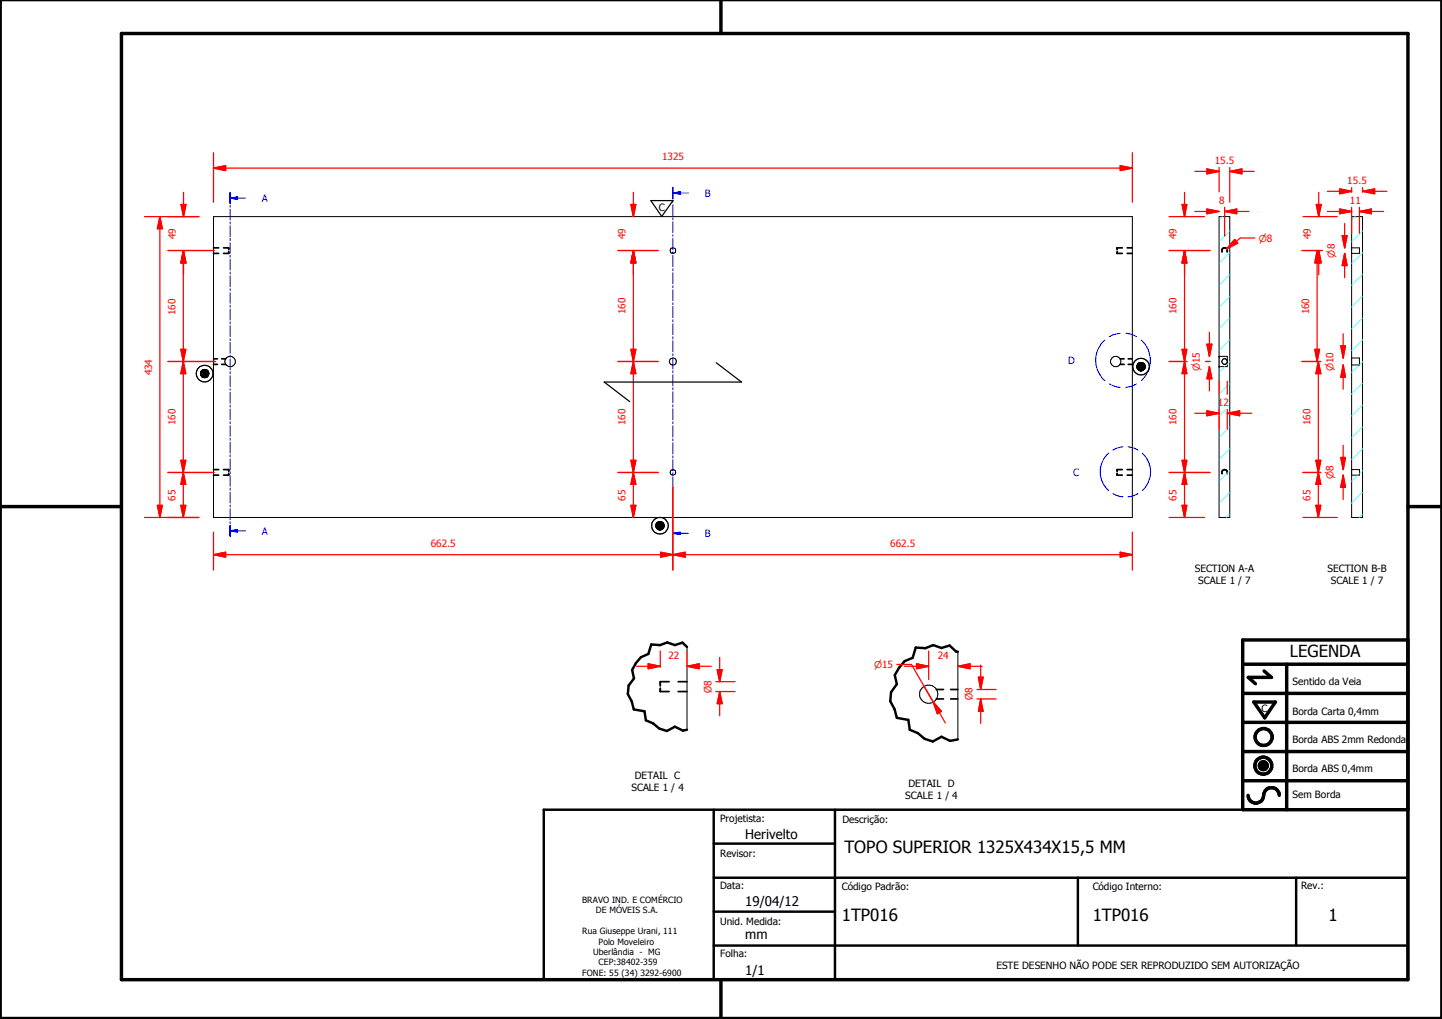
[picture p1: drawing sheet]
<svg xmlns="http://www.w3.org/2000/svg" width="297mm" height="210mm" viewBox="0 0 297 210" stroke-linecap="round" stroke-linejoin="round" font-family="sans-serif">
<g fill="none" stroke="#000" stroke-width=".35">
<path d="M44 51.1h1M44 52.2h1M46.1 51.1h1v.3M47.1 51.8v.4h-1M230.1 51.8v.4h1.1M231.2 51.1h-1.1v.3M232.2 51.1h1.1M232.2 52.2h1.1M251.8 51.9l-.1-.3 .1-.3a.6 .6 0 0 1 1 .1v.5M44 73.9h.8M44 75.1h.8M45.7 73.9h.8"/>
<path d="M45.7 75.1h.8M230.7 73.9h.9M230.7 75.1h.9M232.4 73.9h.9M232.4 75.1h.9M44 96.7h1M44 97.9h1M46.1 96.7h1v.4M47.1 97.5v.4h-1M230.1 97.5v.4h1.1M231.2 96.7h-1.1v.4M232.2 96.7h1.1"/>
<path d="M232.2 97.9h1.1M251.8 97.6a.58 .58 0 0 1 .2-.8 .58 .58 0 0 1 .8 .3v.5M136 141.8v.7h1.8M137.8 140.4h-1.8v.7M139.7 140.4h1.8M139.7 142.5h1.8M192.9 142h1.4M192.9 144h1.4M195.8 142h1.5M195.8 144h1.5"/>
</g>
<g fill="none" stroke="#000" stroke-width=".21">
<path d="M44 44.6h189.3v62h-189.3zM251.1 44.6h2.2v62h-2.2zM278.4 44.6h2.3v62h-2.3zM278.4 51.1h1.6v1.1h-1.6M41.3 76.8h1.7v.2zM41.3 76.8l1.7 .2h-1.7zM41.3 77h1.7zM41.3 77h1.7v.1zM41.3 77l1.7 .1h-1.7zM41.3 77.1l1.7 .1zM41.3 76.8h1.7zM41.4 77.2h1.6z"/>
<path d="M41.4 77.2l1.5 .1zM41.4 77.3h1.5v.1zM41.4 77.3l1.5 .1h-1.5zM41.4 76.7l1.6 .1zM41.4 76.6l1.6 .1h-1.6zM41.4 76.6h1.5l.1 .1zM41.4 77.4h1.5zM41.4 77.4h1.4zM41.4 76.5l1.5 .1h-1.5zM41.4 76.5l1.5 .1zM41.4 76.5h1.5zM41.5 77.4h1.3z"/>
<path d="M41.5 77.4l1.3 .1zM41.5 76.5h1.4zM41.5 77.5h1.3zM41.5 77.5l1.2 .1zM41.5 76.4l1.3 .1zM41.6 77.6h1.1zM41.6 77.6h1zM41.6 76.3l1.2 .1zM41.6 76.3h1.1zM41.7 77.6h.9zM41.7 77.6l.9 .1zM41.7 76.3h1z"/>
<path d="M41.7 77.7h.9zM41.7 77.7h.8zM41.7 76.2l.9 .1h-.9zM41.7 76.2l.9 .1zM41.7 76.2h.9zM41.8 77.7h.7zM41.8 77.7l.6 .1zM41.8 76.2h.8zM41.9 77.8h.5zM41.9 77.8h.4zM41.9 76.2h.6zM41.9 76.2h.5z"/>
<path d="M42 77.8h.3zM42 77.8h.2zM42 76.1l.4 .1zM42 76.1h.3zM42.1 77.8h.1zM42.1 76.1h.2zM42.1 76.1h.1zM234.2 75.5l1.7 .1zM234.2 75.4l1.7 .1zM234.2 75.6l1.7 .1zM234.2 75.7h1.7zM234.2 75.7l1.6 .1z"/>
<path d="M234.2 75.8h1.6v.1zM234.2 75.8l1.6 .1h-1.5zM234.2 75.4h1.7zM234.2 75.3l1.7 .1zM234.3 75.9h1.5zM234.3 75.2l1.5 .1zM234.3 75.9l1.5 .1zM234.3 75.1l1.5 .1zM234.4 76h1.4zM234.4 76l1.3 .1zM234.4 75l1.4 .1zM234.4 76.1h1.3z"/>
<path d="M234.4 76.1l1.2 .1zM234.4 75h1.4zM234.5 76.2h1.1zM234.5 76.2h1zM234.5 74.9l1.2 .1h-1.3zM234.5 74.9l1.2 .1zM234.5 74.9h1.1zM234.5 76.2l1 .1zM234.5 74.8l1.1 .1zM234.5 74.8h1zM234.6 76.3h.9zM234.6 76.3h.8z"/>
<path d="M234.6 74.8h.9zM234.7 76.3h.7zM234.7 76.3h.6zM234.7 74.8h.8zM234.7 74.8h.7zM234.8 76.3h.5zM234.8 76.3l.4 .1zM234.8 74.7l.6 .1zM234.8 74.7h.5zM234.9 76.4h.3zM234.9 76.4h.2zM234.9 74.7h.4z"/>
<path d="M234.9 74.7h.3zM234.9 74.7h.2zM251.1 75.5h.1M251.1 73.4h.1M251.1 73.4h1.7v2.1h-1.7M252.8 74.4l-.1-.4-.7-.1a.58 .58 0 0 0-.1 1 .58 .58 0 0 0 .9-.3M278.4 73.7h1.6v1.5h-1.6M278.4 96.7h1.6v1.2h-1.6M135.1 108.2l1.7 .1zM135.1 108.3l1.7 .1zM135.1 108.4l1.7 .1zM135.1 108.5h1.7z"/>
<path d="M135.1 108.5h1.6zM135.1 108.1l1.7 .1zM135.2 108.5l1.5 .1zM135.2 108.6h1.5zM135.2 108.6l1.5 .1zM135.2 108l1.6 .1zM135.2 107.9l1.5 .1zM135.2 108.7h1.5zM135.2 108.7l1.4 .1zM135.2 107.9h1.5zM135.3 108.8h1.3zM135.3 107.8l1.4 .1z"/>
<path d="M135.3 107.8h1.3zM135.3 108.8l1.2 .1zM135.3 107.7l1.3 .1zM135.4 108.9h1.1zM135.4 108.9l1 .1zM135.4 107.7h1.2h-1.3zM135.4 107.7h1.2zM135.4 107.7h1.1zM135.5 109h.9zM135.5 109l.9 .1zM135.5 107.6l1 .1zM135.5 107.6h.9z"/>
<path d="M135.5 109.1h.9zM135.5 109.1h.8zM135.6 109.1h.7zM135.6 109.1h.6zM135.6 107.5l.8 .1zM135.6 107.5h.7zM135.7 109.1h.5zM135.7 109.1h.4zM135.7 107.5h.6zM135.7 107.5h.5zM135.8 109.1h.3zM135.8 107.4l.4 .1z"/>
<path d="M135.8 107.4h.3zM141.5 133.3v17M197.3 134.2v18.1M259.4 157.6l1.6 .1zM259.4 157.7l1.6 .1zM259.4 157.8l1.6 .1zM259.4 157.9h1.6v.1zM259.4 157.9l1.6 .1h-1.5zM259.4 157.6h1.6zM259.5 158h1.5zM259.5 158l1.4 .1zM259.5 157.5l1.5 .1z"/>
<path d="M259.5 158.1h1.4zM259.5 157.4l1.5 .1zM259.5 158.1l1.4 .1zM259.5 157.3l1.4 .1zM259.6 158.2h1.3zM259.6 158.2h1.2zM259.6 157.2l1.3 .1zM259.6 158.2l1.2 .1zM259.6 157.2h1.3zM259.7 158.3h1.1zM259.7 158.3l1 .1zM259.7 157.1l1.1 .1z"/>
<path d="M259.7 157.1h1.1zM259.8 158.4h.9zM259.8 158.4h.8zM259.8 157.1h1zM259.8 157.1h.9zM259.8 158.4l.8 .1zM259.8 157l.9 .1zM259.8 157h.8zM259.9 158.5h.7zM259.9 158.5h.6zM259.9 157h.7zM260 158.5h.5z"/>
<path d="M260 158.5h.4zM260 157h.6zM260.1 158.5h.3zM260.1 158.5h.2zM260.1 156.9l.4 .1zM260.1 156.9h.3zM260.1 156.9h.2z"/>
<circle cx="138.6" cy="51.6" r=".59"/>
<circle cx="47.4" cy="74.5" r="1.08"/>
<circle cx="138.6" cy="74.5" r=".73"/>
<circle cx="229.8" cy="74.5" r="1.07"/>
<circle cx="138.6" cy="97.3" r=".57"/>
<circle cx="191.3" cy="143" r="1.89"/>
</g>
<path d="M141.5 133.3l-.9-.9-1.6 .5-1.5-.6-1.5 .6-1.8-.1-.6 1.9-1.6 .7-1 1.2-.8 1.4 .4 1.7-1.1 1.5-.2 1.8 .8 1.5 .5 1.6 2.2 .4 .3 1.9 1.4 .6 1.3 1.1 1.6 .5 1.6-.9 1.7 .8 .8-.2M197.3 134.2h-.3l-1.4-1.2-1.7 .5-1.7-.6-1.6 .6-2-.1-.6 2.1-1.7 .7-1.1 1.3-.9 1.6 .4 1.8-1.1 1.7-.2 1.8 .9 1.7 .4 1.8 2.4 .4 .3 2 1.7 .7 1.4 1.2 1.6 .5 1.8-.9 1.8 .8 1.6-.3M112 166.8h178v35h-178zM147 173.8h25M147 166.8v35M172 166.8v35M147 194.8h143M147 180.8h143M147 187.8h25M222 180.8v14M267 180.8v14" fill="none" stroke="#000" stroke-width=".51"/>
<circle cx="136" cy="141.1" r=".18" fill="#000"/>
<g fill="#000">
<path d="M41.3 76.8h1.7zM41.4 76.7l1.6 .1zM41.4 76.6l1.6 .1h-1.6zM41.4 76.6h1.5l.1 .1zM41.4 76.5l1.5 .1h-1.5zM41.4 76.5l1.5 .1zM41.4 76.5h1.5zM41.5 76.5h1.4zM41.5 76.4l1.3 .1zM41.6 76.3l1.2 .1zM41.6 76.3h1.1zM41.7 76.3h1z"/>
<path d="M41.7 76.2l.9 .1h-.9zM41.7 76.2l.9 .1zM41.7 76.2h.9zM41.8 76.2h.8zM41.9 76.2h.6zM41.9 76.2h.5zM42 76.1l.4 .1zM42 76.1h.3zM42.1 76.1h.2zM42.1 76.1h.1zM42 77.8h.2zM42.1 77.8h.1z"/>
<path d="M41.9 77.8h.4zM42 77.8h.3zM41.8 77.7l.6 .1zM41.9 77.8h.5zM41.7 77.7h.8zM41.8 77.7h.7zM41.7 77.6l.9 .1zM41.7 77.7h.9zM41.6 77.6h1zM41.7 77.6h.9zM41.5 77.5l1.2 .1zM41.6 77.6h1.1z"/>
<path d="M41.5 77.4l1.3 .1zM41.5 77.5h1.3zM41.4 77.4h1.4zM41.5 77.4h1.3zM41.4 77.3l1.5 .1h-1.5zM41.4 77.4h1.5zM41.4 77.2l1.5 .1zM41.4 77.3h1.5v.1zM41.3 77l1.7 .1h-1.7zM41.3 77.1l1.7 .1zM41.4 77.2h1.6zM41.3 76.8h1.7v.2z"/>
<path d="M41.3 76.8l1.7 .2h-1.7zM41.3 77h1.7zM41.3 77h1.7v.1zM234.2 75.4h1.7zM234.2 75.3l1.7 .1zM234.3 75.2l1.5 .1zM234.3 75.1l1.5 .1zM234.4 75l1.4 .1zM234.4 75h1.4zM234.5 74.9l1.2 .1h-1.3zM234.5 74.9l1.2 .1zM234.5 74.9h1.1z"/>
<path d="M234.5 74.8l1.1 .1zM234.5 74.8h1zM234.6 74.8h.9zM234.7 74.8h.8zM234.7 74.8h.7zM234.8 74.7l.6 .1zM234.8 74.7h.5zM234.9 74.7h.4zM234.9 74.7h.3zM234.9 74.7h.2zM234.9 76.4h.2zM234.8 76.3l.4 .1z"/>
<path d="M234.9 76.4h.3zM234.7 76.3h.6zM234.8 76.3h.5zM234.6 76.3h.8zM234.7 76.3h.7zM234.5 76.2l1 .1zM234.6 76.3h.9zM234.5 76.2h1zM234.4 76.1l1.2 .1zM234.5 76.2h1.1zM234.4 76l1.3 .1zM234.4 76.1h1.3z"/>
<path d="M234.3 75.9l1.5 .1zM234.4 76h1.4zM234.2 75.8l1.6 .1h-1.5zM234.3 75.9h1.5zM234.2 75.7l1.6 .1zM234.2 75.8h1.6v.1zM234.2 75.4l1.7 .1zM234.2 75.5l1.7 .1zM234.2 75.6l1.7 .1zM234.2 75.7h1.7zM135.1 108.1l1.7 .1zM135.2 108l1.6 .1z"/>
<path d="M135.2 107.9l1.5 .1zM135.2 107.9h1.5zM135.3 107.8l1.4 .1zM135.3 107.8h1.3zM135.3 107.7l1.3 .1zM135.4 107.7h1.2h-1.3zM135.4 107.7h1.2zM135.4 107.7h1.1zM135.5 107.6l1 .1zM135.5 107.6h.9zM135.6 107.5l.8 .1zM135.6 107.5h.7z"/>
<path d="M135.7 107.5h.6zM135.7 107.5h.5zM135.8 107.4l.4 .1zM135.8 107.4h.3zM135.8 109.1h.3zM135.7 109.1h.4zM135.6 109.1h.6zM135.7 109.1h.5zM135.5 109.1h.8zM135.6 109.1h.7zM135.5 109l.9 .1zM135.5 109.1h.9z"/>
<path d="M135.4 108.9l1 .1zM135.5 109h.9zM135.3 108.8l1.2 .1zM135.4 108.9h1.1zM135.3 108.8h1.3zM135.2 108.7l1.4 .1zM135.2 108.6l1.5 .1zM135.2 108.7h1.5zM135.1 108.5h1.6zM135.2 108.5l1.5 .1zM135.2 108.6h1.5zM135.1 108.2l1.7 .1z"/>
<path d="M135.1 108.3l1.7 .1zM135.1 108.4l1.7 .1zM135.1 108.5h1.7zM259.4 157.6h1.6zM259.5 157.5l1.5 .1zM259.5 157.4l1.5 .1zM259.5 157.3l1.4 .1zM259.6 157.2l1.3 .1zM259.6 157.2h1.3zM259.7 157.1l1.1 .1zM259.7 157.1h1.1zM259.8 157.1h1z"/>
<path d="M259.8 157.1h.9zM259.8 157l.9 .1zM259.8 157h.8zM259.9 157h.7zM260 157h.6zM260.1 156.9l.4 .1zM260.1 156.9h.3zM260.1 156.9h.2zM260.1 158.5h.2zM260 158.5h.4zM260.1 158.5h.3zM259.9 158.5h.6z"/>
<path d="M260 158.5h.5zM259.8 158.4l.8 .1zM259.9 158.5h.7zM259.8 158.4h.8zM259.7 158.3l1 .1zM259.8 158.4h.9zM259.6 158.2l1.2 .1zM259.7 158.3h1.1zM259.6 158.2h1.2zM259.5 158.1l1.4 .1zM259.6 158.2h1.3zM259.5 158l1.4 .1z"/>
<path d="M259.5 158.1h1.4zM259.4 157.9l1.6 .1h-1.5zM259.5 158h1.5zM259.4 157.6l1.6 .1zM259.4 157.7l1.6 .1zM259.4 157.8l1.6 .1zM259.4 157.9h1.6v.1z"/>
</g>
<g fill="none" stroke="#000" stroke-width=".71">
<path d="M148.5 0v6.9M297 -.1v209.9h-297v-209.9M25 6.9h265v194.9h-265zM0 104.4h25M290 104.4h7M256 136.8h34M260.4 138.2l1.5 1.3h-4.8l1.5 1.3M265 136.8v30M290 131.8h-34v35h34M256 154.8h34M256 148.8h34M256 142.8h34"/>
<path d="M258.3 144.6h4.4l-2.2 3.3zM256 160.8h34M257.1 163.8a1.62 1.62 0 0 0 1.8 1.6 1.62 1.62 0 0 0 1.4-1.9 1.63 1.63 0 0 1 1.7-1.2 1.63 1.63 0 0 1 1.5 1.5M148.5 201.8v8"/>
<circle cx="260.2" cy="157.7" r="1.76"/>
<circle cx="260.2" cy="157.7" r=".82"/>
<circle cx="260.3" cy="151.8" r="1.76"/>
</g>
<g fill="none" stroke="#00f" stroke-width=".21">
<path d="M47.4 39.7v2.2M47.4 42.3v.4M47.4 43.1v2.2M47.4 45.7v.4M47.4 46.5v2.3M47.4 49.1v.5M47.4 50v2.2M47.4 52.6v.4M47.4 53.4v2.2M47.4 56v.4M47.4 56.8v2.3M47.4 59.4v.5"/>
<path d="M47.4 40.8h1.5M47.4 60.2v2.3M47.4 62.9v.4M47.4 63.7v2.2M47.4 66.3v.5M47.4 67.1v2.2M47.4 69.7v.5M47.4 70.5v2.3M47.4 73.2v.4M47.4 74v2.2M47.4 76.6v.4M47.4 77.4v2.2"/>
<path d="M47.4 80v.4M47.4 80.8v2.3M47.4 83.4v.5M47.4 84.2v2.3M47.4 86.9v.4M47.4 87.7v2.2M47.4 90.3v.4M47.4 91.1v2.2M47.4 93.7v.4M47.4 94.5v2.3M47.4 97.1v.5M47.4 98v2.2"/>
<path d="M47.4 100.5v.5M47.4 101.4v2.2M47.4 104v.4M47.4 104.8v2.3M47.4 107.4v.5M47.4 108.2v2.3"/>
</g>
<path d="M47.4 39.7v2.2M47.4 108.2v2.3" fill="none" stroke="#00f" stroke-width=".3"/>
<path d="M47.4 40.8l1.5-.2v.5z" fill="#00f"/>
<path d="M47.4 40.8l1.5-.2v.5zM48.9 40.8h1.7M47.4 109.3h1.5" fill="none" stroke="#00f" stroke-width=".21"/>
<path d="M47.4 109.3l1.5-.2v.5z" fill="#00f"/>
<g fill="none" stroke="#00f" stroke-width=".21">
<path d="M138.6 38.6v2.3M138.6 39.8h1.5M138.6 41.3v.4M138.6 42.1v2.3M138.6 44.8v.5M138.6 45.6v2.3M138.6 48.3v.4M138.6 49.1v2.3M138.6 51.8v.4M138.6 52.6v2.3M138.6 55.3v.5M138.6 56.1v2.4"/>
<path d="M138.6 58.8v.5M138.6 59.6v2.3M138.6 62.3v.5M138.6 63.1v2.3M138.6 65.8v.5M138.6 66.7v2.3M138.6 69.3v.5M138.6 70.2v2.3M138.6 72.9v.4M138.6 73.7v2.3M138.6 76.3v.5M138.6 77.2v2.3"/>
<path d="M138.6 79.8v.5M138.6 80.7v2.3M138.6 83.4v.4M138.6 84.2v2.3M138.6 86.9v.4M138.6 87.7v2.3M138.6 90.4v.4M138.6 91.2v2.3M138.6 93.9v.4M138.6 94.7v2.3M138.6 97.4v.4M138.6 98.2v2.3"/>
<path d="M47.4 109.3l1.5-.2v.5zM48.9 109.3h1.7M138.6 100.9v.4M138.6 101.7v2.3M138.6 104.4v.5M138.6 105.2v2.3M138.6 107.9v.4M138.6 108.7v2.3"/>
</g>
<g fill="none" stroke="#0ff" stroke-width=".21">
<path d="M251.8 44.6l-.7 .7M253.3 56.6l-2.2 2.2M253.3 52.1l-2.2 2.2M253.3 47.6l-2.2 2.2M252.3 75.5l-1.2 1.2M253.3 79l-2.2 2.2M253.3 74.5l-.5 .5M253.3 70l-2.2 2.2M253.3 65.5l-2.2 2.2M253.3 61l-2.2 2.2M252.5 84.3l-1.4 1.4M253.3 96.9l-2.2 2.2"/>
<path d="M253.3 92.5l-2.2 2.2M253.3 88l-2.2 2.2M253.3 105.9l-.7 .7M253.3 101.4l-2.2 2.2"/>
</g>
<path d="M138.6 38.6v2.3M138.6 108.7v2.3" fill="none" stroke="#00f" stroke-width=".3"/>
<path d="M138.6 39.8l1.5-.3v.5z" fill="#00f"/>
<path d="M138.6 39.8l1.5-.3v.5zM140.1 39.8h1.7M138.6 109.9h1.5" fill="none" stroke="#00f" stroke-width=".21"/>
<path d="M138.6 109.9l1.5-.3v.5z" fill="#00f"/>
<g fill="none" stroke="#00f" stroke-width=".21">
<path d="M227.6 70.1a5.6 5.6 0 0 0 0 8.3M228.5 79.1l1.3 .5 1 .2M230.8 68.7l-1.6 .3-.7 .3M231.9 68.7h.7l1.5 .6M234.1 79.1l-.9 .4-1.3 .3M235.1 70.1a5.6 5.6 0 0 1 .1 8.3M235.2 78.4h-.1M228.4 93.3a5.1 5.1 0 0 0 0 7.7M231.3 92l-1.4 .4-.7 .3M232.4 92l1.4 .4 .6 .3M235.3 93.3a5.1 5.1 0 0 1 0 7.7M138.6 109.9l1.5-.3v.5z"/>
<path d="M140.1 109.9h1.7M229.2 101.7l1.3 .5 .8 .1M234.4 101.7l-.6 .3-1.4 .3"/>
</g>
<g fill="none" stroke="#0ff" stroke-width=".21">
<path d="M279.1 44.6l-.7 .7M280.7 56.6l-2.3 2.2M280.7 52.1l-2.3 2.2M280.7 47.6l-2.3 2.2M280 75.2l-1.6 1.5M280.7 79l-2.3 2.2M280.7 74.5l-.7 .6M280.7 70l-2.3 2.2M280.7 65.5l-2.3 2.2M280.7 61l-2.3 2.2M279.7 97.9l-1.3 1.2M280.7 96.9l-.7 .7"/>
<path d="M280.7 92.5l-2.3 2.2M280.7 88l-2.3 2.2M280.7 83.5l-2.3 2.2M280.7 105.9l-.7 .7M280.7 101.4l-2.3 2.2"/>
</g>
<path d="M44 34.6h2.5" fill="none" stroke="#f00" stroke-width=".25"/>
<path d="M44 34.6l2.5-.5v1z" fill="#f00"/>
<path d="M44 34.6l2.5-.5v1zM230.8 34.6h2.5" fill="none" stroke="#f00" stroke-width=".25"/>
<path d="M230.8 34.1l2.5 .5-2.5 .5z" fill="#f00"/>
<path d="M44 31.5v10.2M46.5 34.6h184.3M230.8 34.1l2.5 .5-2.5 .5zM233.3 31.5v10.2M37.8 42.1v2.5" fill="none" stroke="#f00" stroke-width=".25"/>
<path d="M37.3 42.1h1l-.5 2.5z" fill="#f00"/>
<path d="M37.3 42.1h1l-.5 2.5zM37.8 51.6v2.5" fill="none" stroke="#f00" stroke-width=".25"/>
<path d="M37.8 51.6l.5 2.5h-1z" fill="#f00"/>
<path d="M37.8 39.6v2.5M34.6 44.6h6.4M34.6 51.6h9.5M37.8 51.6v2.5M37.8 51.6l.5 2.5h-1zM37.8 54.1v2.5" fill="none" stroke="#f00" stroke-width=".25"/>
<path d="M37.8 51.6l.5 2.5h-1z" fill="#f00"/>
<path d="M37.8 51.6l.5 2.5h-1zM37.8 72v2.5" fill="none" stroke="#f00" stroke-width=".25"/>
<path d="M37.3 72h1l-.5 2.5z" fill="#f00"/>
<path d="M34.6 51.6h9.5M37.8 54.1v17.9M34.6 74.5h9.8M37.3 72h1l-.5 2.5zM37.8 74.5v2.5" fill="none" stroke="#f00" stroke-width=".25"/>
<path d="M37.8 74.5l.5 2.5h-1z" fill="#f00"/>
<path d="M37.8 74.5l.5 2.5h-1zM37.8 94.8v2.5" fill="none" stroke="#f00" stroke-width=".25"/>
<path d="M37.3 94.8h1l-.5 2.5z" fill="#f00"/>
<path d="M34.6 74.5h9.8M37.8 77v17.8M34.6 97.3h9.5M37.3 94.8h1l-.5 2.5zM37.8 104.1v2.5" fill="none" stroke="#f00" stroke-width=".25"/>
<path d="M37.3 104.1h1l-.5 2.5z" fill="#f00"/>
<path d="M37.8 97.3v2.5M37.3 104.1h1l-.5 2.5z" fill="none" stroke="#f00" stroke-width=".25"/>
<path d="M37.8 97.3l.5 2.5h-1z" fill="#f00"/>
<path d="M34.6 97.3h9.5M37.8 97.3l.5 2.5h-1zM37.8 99.8v4.3M32.9 104.1v2.5M34.6 106.6h6.4" fill="none" stroke="#f00" stroke-width=".25"/>
<path d="M32.4 104.1h1l-.5 2.5z" fill="#f00"/>
<path d="M32.9 44.6v2.5M32.4 104.1h1l-.5 2.5z" fill="none" stroke="#f00" stroke-width=".25"/>
<path d="M32.9 44.6l.5 2.5h-1z" fill="#f00"/>
<path d="M29.8 44.6h11.2M32.9 44.6l.5 2.5h-1zM32.9 47.1v57M29.8 106.6h11.2M44 114.3h2.5" fill="none" stroke="#f00" stroke-width=".25"/>
<path d="M44 114.3l2.5-.6v1.1z" fill="#f00"/>
<path d="M44 114.3l2.5-.6v1.1zM136.1 114.3h2.5" fill="none" stroke="#f00" stroke-width=".25"/>
<path d="M136.1 113.7l2.5 .6-2.5 .5z" fill="#f00"/>
<path d="M44 109.6v7.8M46.5 114.3h89.6M136.1 113.7l2.5 .6-2.5 .5zM138.6 114.3h2.5M138.6 100.3v17.1" fill="none" stroke="#f00" stroke-width=".25"/>
<path d="M138.6 114.3l2.5-.6v1.1z" fill="#f00"/>
<path d="M138.6 114.3l2.5-.6v1.1zM230.8 114.3h2.5" fill="none" stroke="#f00" stroke-width=".25"/>
<path d="M230.8 113.7l2.5 .6-2.5 .5z" fill="#f00"/>
<path d="M130.5 104.1v2.5M138.6 100.3v17.1M141.1 114.3h89.7M230.8 113.7l2.5 .6-2.5 .5zM233.3 109.6v7.8" fill="none" stroke="#f00" stroke-width=".25"/>
<path d="M130 104.1h1l-.5 2.5z" fill="#f00"/>
<path d="M130.5 97.3v2.5M130 104.1h1l-.5 2.5z" fill="none" stroke="#f00" stroke-width=".25"/>
<path d="M130.5 97.3l.5 2.5h-1z" fill="#f00"/>
<path d="M127.3 97.3h8.3M130.5 97.3l.5 2.5h-1zM130.5 94.8v2.5M130.5 99.8v4.3" fill="none" stroke="#f00" stroke-width=".25"/>
<path d="M130 94.8h1l-.5 2.5z" fill="#f00"/>
<path d="M130.5 74.5v2.5M130 94.8h1l-.5 2.5z" fill="none" stroke="#f00" stroke-width=".25"/>
<path d="M130.5 74.5l.5 2.5h-1z" fill="#f00"/>
<path d="M127.3 74.5h8.3M130.5 74.5l.5 2.5h-1zM130.5 72v2.5M130.5 77v17.8M127.3 97.3h8.3" fill="none" stroke="#f00" stroke-width=".25"/>
<path d="M130 72h1l-.5 2.5z" fill="#f00"/>
<path d="M130.5 51.6v2.5M130 72h1l-.5 2.5z" fill="none" stroke="#f00" stroke-width=".25"/>
<path d="M130.5 51.6l.5 2.5h-1z" fill="#f00"/>
<path d="M127.3 51.6h8.3M130.5 51.6l.5 2.5h-1zM130.5 51.6v20.4M127.3 74.5h8.3" fill="none" stroke="#f00" stroke-width=".25"/>
<path d="M130.5 51.6l.5 2.5h-1z" fill="#f00"/>
<path d="M130.5 51.6l.5 2.5h-1zM130.5 42.1v2.5" fill="none" stroke="#f00" stroke-width=".25"/>
<path d="M130 42.1h1l-.5 2.5z" fill="#f00"/>
<path d="M130.5 39.6v2.5M253.3 35.3h2.5M127.3 51.6h8.3M130 42.1h1l-.5 2.5zM130.5 54.1v2.5" fill="none" stroke="#f00" stroke-width=".25"/>
<path d="M253.3 35.3l2.5-.5v1z" fill="#f00"/>
<path d="M248.6 35.3h2.5M253.3 35.3l2.5-.5v1z" fill="none" stroke="#f00" stroke-width=".25"/>
<path d="M248.6 34.8l2.5 .5-2.5 .5z" fill="#f00"/>
<path d="M246.1 35.3h2.5M248.6 34.8l2.5 .5-2.5 .5zM251.1 34.5v5M253.3 34.5v7.2M255.8 35.3h2.6M244 104.1v2.5" fill="none" stroke="#f00" stroke-width=".25"/>
<path d="M243.5 104.1h1l-.5 2.5z" fill="#f00"/>
<path d="M244 97.3v2.5M243.5 104.1h1l-.5 2.5z" fill="none" stroke="#f00" stroke-width=".25"/>
<path d="M244 97.3l.5 2.5h-1z" fill="#f00"/>
<path d="M240.8 97.3h8.5M244 97.3l.5 2.5h-1zM244 94.8v2.5M244 99.8v4.3M240.8 106.6h7.3" fill="none" stroke="#f00" stroke-width=".25"/>
<path d="M243.5 94.8h1l-.5 2.5z" fill="#f00"/>
<path d="M244 74.5v2.5M243.5 94.8h1l-.5 2.5z" fill="none" stroke="#f00" stroke-width=".25"/>
<path d="M244 74.5l.5 2.5h-1z" fill="#f00"/>
<path d="M240.8 74.5h3.7M244 74.5l.5 2.5h-1zM244 72v2.5M244 77v17.8M248.3 74.5h1M240.8 97.3h8.5" fill="none" stroke="#f00" stroke-width=".25"/>
<path d="M243.5 72h1l-.5 2.5z" fill="#f00"/>
<path d="M244 51.6v2.5M243.5 72h1l-.5 2.5z" fill="none" stroke="#f00" stroke-width=".25"/>
<path d="M244 51.6l.5 2.5h-1z" fill="#f00"/>
<path d="M240.8 51.6h8.5M244 51.6l.5 2.5h-1zM244 51.6v20.4M240.8 74.5h3.7M248.3 74.5h1" fill="none" stroke="#f00" stroke-width=".25"/>
<path d="M244 51.6l.5 2.5h-1z" fill="#f00"/>
<path d="M244 51.6l.5 2.5h-1zM244 42.1v2.5" fill="none" stroke="#f00" stroke-width=".25"/>
<path d="M243.5 42.1h1l-.5 2.5z" fill="#f00"/>
<path d="M244 39.6v2.5M240.8 44.6h7.3M240.8 51.6h8.5M243.5 42.1h1l-.5 2.5zM244 54.1v2.5M249.1 70.9v2.5" fill="none" stroke="#f00" stroke-width=".25"/>
<path d="M248.6 70.9h1l-.5 2.5z" fill="#f00"/>
<path d="M248.6 70.9h1l-.5 2.5zM249.1 75.5v2.5" fill="none" stroke="#f00" stroke-width=".25"/>
<path d="M249.1 75.5l.5 2.5h-1z" fill="#f00"/>
<path d="M254.7 49.7l-2 1.6M249.1 75.5l.5 2.5h-1zM249.1 68.4v2.5M249.1 78v2.5" fill="none" stroke="#f00" stroke-width=".25"/>
<path d="M254.3 49.3l.7 .8-2.3 1.2z" fill="#f00"/>
<path d="M248.6 43.6h2.5M254.3 49.3l.7 .8-2.3 1.2zM258.5 49h-3l-.8 .7" fill="none" stroke="#f00" stroke-width=".25"/>
<path d="M248.6 43.1l2.5 .5-2.5 .4z" fill="#f00"/>
<path d="M248.6 43.1l2.5 .5-2.5 .4zM252.3 43.6h2.5" fill="none" stroke="#f00" stroke-width=".25"/>
<path d="M252.3 43.6l2.5-.5v.9z" fill="#f00"/>
<path d="M246.1 43.6h2.5M252.3 43.6l2.5-.5v.9zM252.3 42.7v5.9M254.8 43.6h2.5M252.8 85.1h2.6" fill="none" stroke="#f00" stroke-width=".25"/>
<path d="M252.8 85.1l2.6-.5v1z" fill="#f00"/>
<path d="M248.6 85.1h2.5M252.8 85.1l2.6-.5v1z" fill="none" stroke="#f00" stroke-width=".25"/>
<path d="M248.6 84.6l2.5 .5-2.5 .5z" fill="#f00"/>
<path d="M251.1 78.5v2.7M252.8 78.5v2.7M246.1 85.1h2.5M248.6 84.6l2.5 .5-2.5 .5zM251.1 84.3v4M252.8 84.3v4M255.4 85.1h2.4M276.7 94.2v2.5" fill="none" stroke="#f00" stroke-width=".25"/>
<path d="M276.2 94.2h1l-.5 2.5z" fill="#f00"/>
<path d="M276.2 94.2h1l-.5 2.5zM276.7 97.9v2.5" fill="none" stroke="#f00" stroke-width=".25"/>
<path d="M276.7 97.9l.5 2.5h-1z" fill="#f00"/>
<path d="M276.7 71.2v2.5M276.7 97.9l.5 2.5h-1zM276.7 91.7v2.5M276.7 100.4v2.5" fill="none" stroke="#f00" stroke-width=".25"/>
<path d="M276.2 71.2h1l-.5 2.5z" fill="#f00"/>
<path d="M276.2 71.2h1l-.5 2.5zM276.7 75.2v2.5" fill="none" stroke="#f00" stroke-width=".25"/>
<path d="M276.7 75.2l.5 2.5h-1z" fill="#f00"/>
<path d="M277 48.6v2.5M276.7 75.2l.5 2.5h-1zM276.7 68.7v2.5M276.7 77.7v2.5" fill="none" stroke="#f00" stroke-width=".25"/>
<path d="M276.5 48.6h1l-.5 2.5z" fill="#f00"/>
<path d="M276.5 48.6h1l-.5 2.5zM277 52.2v2.5" fill="none" stroke="#f00" stroke-width=".25"/>
<path d="M277 52.2l.5 2.5h-1z" fill="#f00"/>
<path d="M277 52.2l.5 2.5h-1zM277 46.1v2.5M277 54.7v2.5M271.6 104.1v2.5" fill="none" stroke="#f00" stroke-width=".25"/>
<path d="M271.1 104.1h1l-.5 2.5z" fill="#f00"/>
<path d="M271.6 97.3v2.5M271.1 104.1h1l-.5 2.5z" fill="none" stroke="#f00" stroke-width=".25"/>
<path d="M271.6 97.3l.5 2.5h-1z" fill="#f00"/>
<path d="M268.4 97.3h3.7M271.6 97.3l.5 2.5h-1zM271.6 94.8v2.5M271.6 99.8v4.3M268.4 106.6h7.1" fill="none" stroke="#f00" stroke-width=".25"/>
<path d="M271.1 94.8h1l-.5 2.5z" fill="#f00"/>
<path d="M271.6 74.5v2.5M271.1 94.8h1l-.5 2.5z" fill="none" stroke="#f00" stroke-width=".25"/>
<path d="M271.6 74.5l.5 2.5h-1z" fill="#f00"/>
<path d="M268.4 74.5h3.7M271.3 72v2.5M271.6 74.5l.5 2.5h-1zM271.6 77v17.8M268.4 97.3h3.7" fill="none" stroke="#f00" stroke-width=".25"/>
<path d="M270.8 72h1l-.5 2.5z" fill="#f00"/>
<path d="M271.3 51.6v2.5M270.8 72h1l-.5 2.5z" fill="none" stroke="#f00" stroke-width=".25"/>
<path d="M271.3 51.6l.5 2.5h-1z" fill="#f00"/>
<path d="M268.1 51.6h4.3M271.3 51.6l.5 2.5h-1zM271.3 54.1v17.9M271.6 51.6v2.5M268.1 74.5h4" fill="none" stroke="#f00" stroke-width=".25"/>
<path d="M271.6 51.6l.6 2.5h-1.1z" fill="#f00"/>
<path d="M271.6 51.6l.6 2.5h-1.1zM271.6 42.1v2.5" fill="none" stroke="#f00" stroke-width=".25"/>
<path d="M271.1 42.1h1.1l-.6 2.5z" fill="#f00"/>
<path d="M271.6 39.6v2.5M268.4 44.6h7.1M268.4 51.6h4M271.1 42.1h1.1l-.6 2.5zM271.6 54.1v2.5M276 43.6h2.4" fill="none" stroke="#f00" stroke-width=".25"/>
<path d="M276 43.1l2.4 .5-2.4 .4z" fill="#f00"/>
<path d="M276 43.1l2.4 .5-2.4 .4zM280 43.6h2.5" fill="none" stroke="#f00" stroke-width=".25"/>
<path d="M280 43.6l2.5-.5v.9z" fill="#f00"/>
<path d="M280.7 39.4h2.5M273.4 43.6h2.6M278.4 42.7v5.3M280 43.6l2.5-.5v.9zM280 42.7v5.3M282.5 43.6h2.5" fill="none" stroke="#f00" stroke-width=".25"/>
<path d="M280.7 39.4l2.5-.5v1z" fill="#f00"/>
<path d="M276 39.4h2.4M280.7 39.4l2.5-.5v1z" fill="none" stroke="#f00" stroke-width=".25"/>
<path d="M276 38.9l2.4 .5-2.4 .5z" fill="#f00"/>
<path d="M273.4 39.4h2.6M276 38.9l2.4 .5-2.4 .5zM277.4 39.6l1-.2-2.4-.5v1l1.3-.2M278.4 38.7v.9M280.7 38.7v.9M283.2 39.4h2.5M133.5 137.2h2.5" fill="none" stroke="#f00" stroke-width=".25"/>
<g fill="none" stroke="#000" stroke-width=".25">
<path d="M134.1 41.3h4.5l-2.3 3.3zM147.5 74.7l5.2 4h-28.2l5.2 4"/>
<circle cx="42.2" cy="76.9" r=".84"/>
<circle cx="42.2" cy="77" r="1.72"/>
<circle cx="235" cy="75.5" r="1.71"/>
<circle cx="235.1" cy="75.5" r=".85"/>
<circle cx="135.9" cy="108.3" r="1.71"/>
<circle cx="136" cy="108.3" r=".85"/>
</g>
<path d="M133.5 136.7l2.5 .5-2.5 .6z" fill="#f00"/>
<path d="M133.5 136.7l2.5 .5-2.5 .6zM141.5 137.2h2.5" fill="none" stroke="#f00" stroke-width=".25"/>
<path d="M141.5 137.2l2.5-.5v1.1z" fill="#f00"/>
<path d="M131 137.2h2.5M136 134.1v3.4M141.5 137.2l2.5-.5v1.1zM141.5 134.1v3.4M144 137.2h2.5M148.2 142.5v2.4" fill="none" stroke="#f00" stroke-width=".25"/>
<path d="M148.2 142.5l.6 2.4h-1.1z" fill="#f00"/>
<path d="M148.2 138v2.4M148.2 142.5l.6 2.4h-1.1z" fill="none" stroke="#f00" stroke-width=".25"/>
<path d="M147.7 138h1.1l-.6 2.4z" fill="#f00"/>
<path d="M147.7 138h1.1l-.6 2.4zM148.2 135.4v2.6M147.4 140.4h4M147.4 142.5h4M148.2 144.9v2.5M192.2 144.6l1.3 2.2" fill="none" stroke="#f00" stroke-width=".25"/>
<path d="M192.2 144.6l1.7 1.9-.8 .5z" fill="#f00"/>
<path d="M184.7 136.9h3l4.5 7.7M197.3 137.2h2.5M190.4 141.4l1.8 3.2M192.2 144.6l1.7 1.9-.8 .5zM193.5 146.8l1.2 2.1" fill="none" stroke="#f00" stroke-width=".25"/>
<path d="M197.3 137.2l2.5-.5v1.1z" fill="#f00"/>
<path d="M188.8 137.2h2.5M197.3 137.2l2.5-.5v1.1z" fill="none" stroke="#f00" stroke-width=".25"/>
<path d="M188.8 136.7l2.5 .5-2.5 .6z" fill="#f00"/>
<path d="M186.3 137.2h2.5M188.8 136.7l2.5 .5-2.5 .6zM191.3 134.1v5.9M199.8 137.2h2.5M202 139.5v2.5" fill="none" stroke="#f00" stroke-width=".25"/>
<path d="M201.5 139.5h1l-.5 2.5z" fill="#f00"/>
<path d="M201.5 139.5h1l-.5 2.5zM202 144v2.5" fill="none" stroke="#f00" stroke-width=".25"/>
<path d="M202 144l.5 2.5h-1z" fill="#f00"/>
<path d="M202 137v2.5M201.2 142h4M201.2 144h4M202 144l.5 2.5h-1zM202 146.5v2.5" fill="none" stroke="#f00" stroke-width=".25"/>
<g font-size="3.5">
<text x="173.9" y="175.7">TOPO SUPERIOR 1325X434X15,5 MM</text>
<text x="173.4" y="189.7">1TP016</text>
<text x="225.1" y="189.7">1TP016</text>
<text x="273.6" y="189.7">1</text>
</g>
<text font-size="3.4" x="265.7" y="135.4">LEGENDA</text>
<g font-size="2.7">
<text x="153.5" y="172.8">Herivelto</text>
<text x="153.5" y="186.6">19/04/12</text>
<text x="153.5" y="193.4">mm</text>
<text x="153.5" y="200.8">1/1</text>
</g>
<g font-size="2.1" fill="#f00">
<text x="136.4" y="33">1325</text>
<text x="250.2" y="33.7">15.5</text>
<text x="251.1" y="42">8</text>
<text x="277.5" y="37.8">15.5</text>
<text x="278.1" y="42">11</text>
<text x="36.2" y="49.3" transform="rotate(-90 36.2 49.3)">49</text>
<text x="128.9" y="49.3" transform="rotate(-90 128.9 49.3)">49</text>
<text x="242.4" y="49.3" transform="rotate(-90 242.4 49.3)">49</text>
<text x="270" y="49.3" transform="rotate(-90 270 49.3)">49</text>
<text x="36.1" y="64.9" transform="rotate(-90 36.1 64.9)">160</text>
<text x="128.9" y="64.8" transform="rotate(-90 128.9 64.8)">160</text>
<text x="242.4" y="64.8" transform="rotate(-90 242.4 64.8)">160</text>
<text x="269.7" y="64.8" transform="rotate(-90 269.7 64.8)">160</text>
<text x="31.3" y="77.3" transform="rotate(-90 31.3 77.3)">434</text>
<text x="250.9" y="83.6">12</text>
<text x="36.1" y="87.6" transform="rotate(-90 36.1 87.6)">160</text>
<text x="128.9" y="87.6" transform="rotate(-90 128.9 87.6)">160</text>
<text x="242.4" y="87.6" transform="rotate(-90 242.4 87.6)">160</text>
<text x="270" y="87.6" transform="rotate(-90 270 87.6)">160</text>
<text x="36.1" y="103.1" transform="rotate(-90 36.1 103.1)">65</text>
<text x="128.9" y="103.1" transform="rotate(-90 128.9 103.1)">65</text>
<text x="242.4" y="103.1" transform="rotate(-90 242.4 103.1)">65</text>
<text x="270" y="103.1" transform="rotate(-90 270 103.1)">65</text>
<text x="88.8" y="112.6">662.5</text>
<text x="183.4" y="112.6">662.5</text>
<text x="137.7" y="135.7">22</text>
<text x="193.2" y="135.7">24</text>
<text x="146.6" y="142.7" transform="rotate(-90 146.6 142.7)">Ø8</text>
<text x="200.3" y="144.3" transform="rotate(-90 200.3 144.3)">Ø8</text>
</g>
<g font-size="2.1" fill="#00f">
<text x="53.9" y="41.6">A</text>
<text x="145.2" y="40.6">B</text>
<text x="220" y="75">D</text>
<text x="221.1" y="98">C</text>
<text x="53.9" y="110.1">A</text>
<text x="145.2" y="110.6">B</text>
</g>
<g font-size="2.1">
<text x="135.7" y="43.5">C</text>
<text x="246.1" y="117.9">SECTION A-A</text>
<text x="273.5" y="117.9">SECTION B-B</text>
<text x="246.8" y="120.4">SCALE 1 / 7</text>
<text x="274.1" y="120.4">SCALE 1 / 7</text>
<text x="266.3" y="141.1">Sentido da Veia</text>
<text x="259.8" y="146.7">C</text>
<text x="266.3" y="147.2">Borda Carta 0,4mm</text>
<text x="266.3" y="153.1">Borda ABS 2mm Redonda</text>
<text x="130.8" y="160.5">DETAIL C</text>
<text x="266.3" y="159">Borda ABS 0,4mm</text>
<text x="130.1" y="163">SCALE 1 / 4</text>
<text x="186.5" y="164.5">SCALE 1 / 4</text>
<text x="187.2" y="162.1">DETAIL D</text>
<text x="266.3" y="164.4">Sem Borda</text>
<text x="148.4" y="169.3">Projetista:</text>
<text x="173.5" y="169.5">Descrição:</text>
<text x="148.4" y="176.6">Revisor:</text>
<text x="148.4" y="183.2">Data:</text>
<text x="173.4" y="183.3">Código Padrão:</text>
<text x="225.1" y="183.3">Código Interno:</text>
<text x="268" y="183.2">Rev.:</text>
<text x="148.4" y="190.5">Unid. Medida:</text>
<text x="148.4" y="197.2">Folha:</text>
<text x="205.3" y="199.5">ESTE DESENHO NÃO PODE SER REPRODUZIDO SEM AUTORIZAÇÃO</text>
</g>
<g font-size="1.9" fill="#f00">
<text x="259.3" y="49.8">⌀8</text>
<text x="275" y="53" transform="rotate(-90 275 53)">⌀8</text>
<text x="247.2" y="76.5" transform="rotate(-90 247.2 76.5)">⌀15</text>
<text x="274.7" y="76.5" transform="rotate(-90 274.7 76.5)">⌀10</text>
<text x="274.7" y="98.8" transform="rotate(-90 274.7 98.8)">⌀8</text>
<text x="180" y="137.6">⌀15</text>
</g>
<g font-size="1.8">
<text x="119.9" y="186">BRAVO IND. E COMÉRCIO</text>
<text x="122.7" y="188.1">DE MÓVEIS S.A.</text>
<text x="119.9" y="192.4">Rua Giuseppe Urani, 111</text>
<text x="122.2" y="196.7">Uberlândia - MG</text>
<text x="123.3" y="194.6">Polo Moveleiro</text>
<text x="119.9" y="201">FONE: 55 (34) 3292-6900</text>
<text x="123.3" y="198.8">CEP:38402-359</text>
</g>
</svg>
